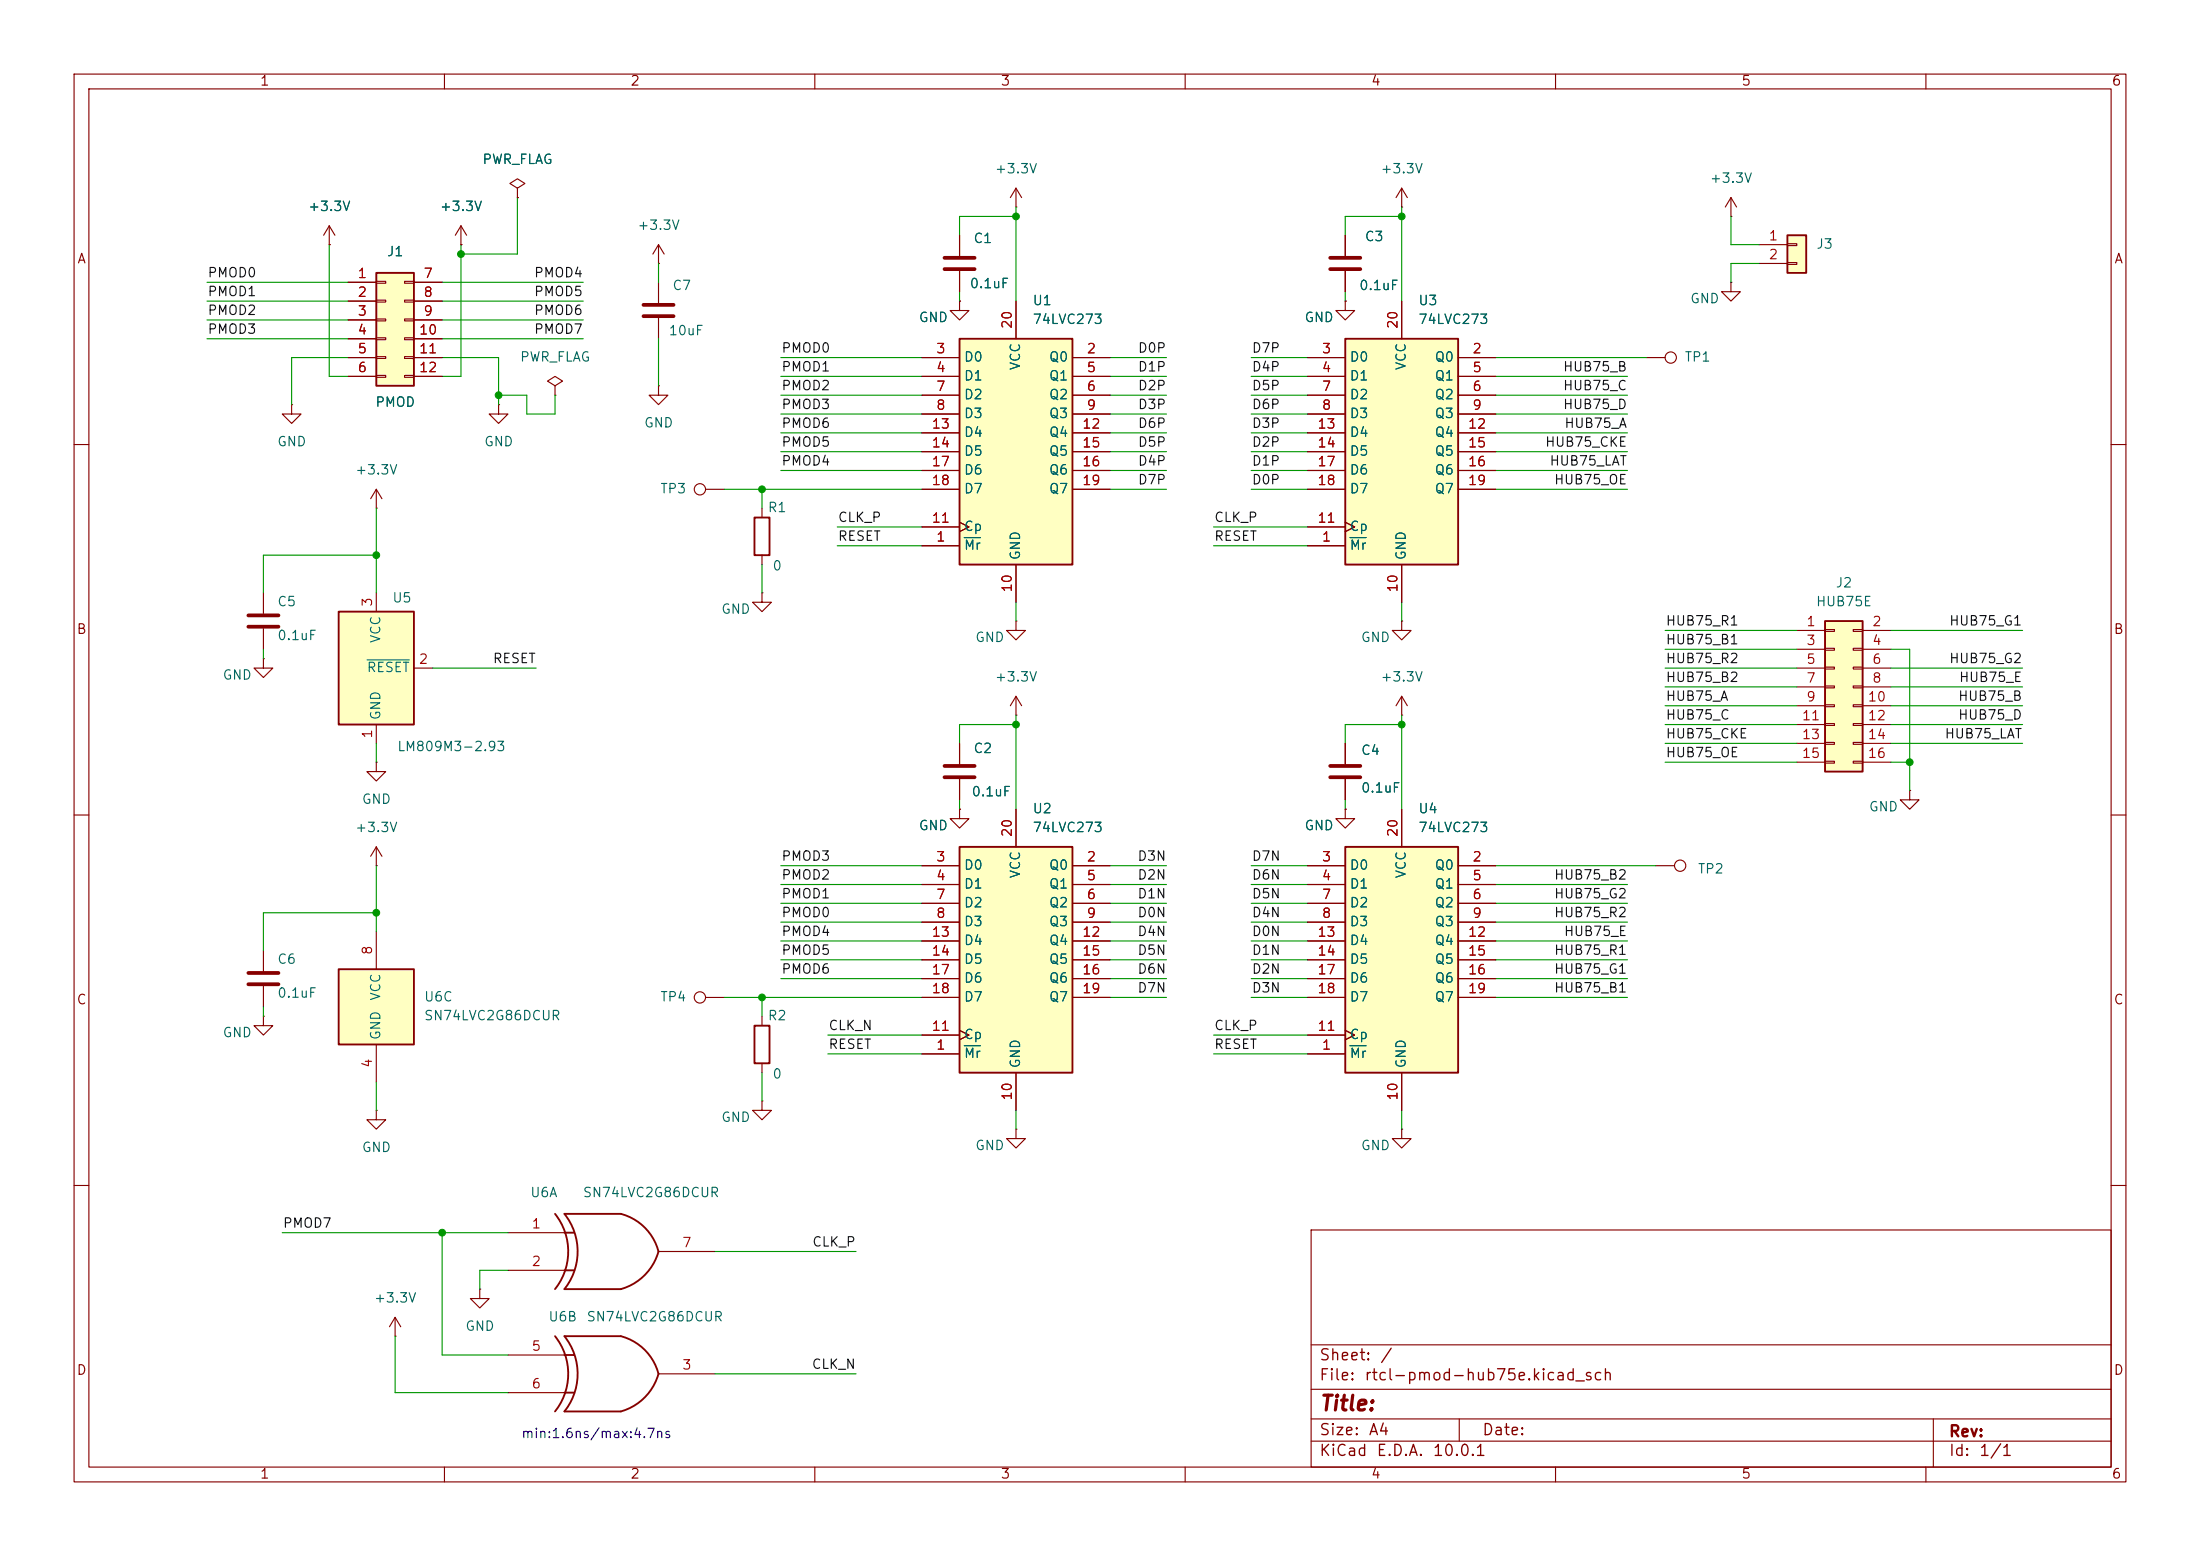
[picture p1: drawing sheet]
<svg xmlns="http://www.w3.org/2000/svg" width="297mm" height="210mm" viewBox="0 0 297 210" stroke-linecap="round" stroke-linejoin="round" font-family="sans-serif">
<g fill="none" stroke="#840000" stroke-width=".15">
<path d="M10 10h277v190h-277zM12 12h273v186h-273zM60 10v2M110 10v2M160 10v2M210 10v2M260 10v2M44.4 33h.1M44.4 30.5l-.7 1.3M44.4 30.5l.8 1.3M44.4 30.5v2.5M62.2 33h.1"/>
<path d="M62.2 30.5l-.7 1.3M62.2 30.5l.8 1.3M62.2 30.5v2.5M67.3 54.6v1.3h-1.3l1.3 1.3 1.3-1.3h-1.3M67.3 54.6h.1M129.5 40.6v1.3h-1.2l1.2 1.3 1.3-1.3h-1.3M129.5 40.6h.1M10 60h2M50.8 68.6h.1M50.8 66l-.8 1.3M50.8 66l.8 1.3M50.8 66v2.6"/>
<path d="M285 60h2M10 110h2M285 110h2M35.6 137.2v1.2h-1.3l1.3 1.3 1.2-1.3h-1.2M35.6 137.2h.1M35.6 128.3v2.8M35.6 133.1v2.8M10 160h2M177 166h108v32h-108zM285 160h2M60 198v2M110 198v2"/>
<path d="M160 198v2M177 194.5h108M177 191.5h108M177 187.5h108M177 181.5h108M197 191.5v3M210 198v2M260 198v2M261 191.5v6.5"/>
</g>
<path d="M33.5 131.3h4.1M33.5 132.8h4.1" fill="none" stroke="#840000" stroke-width=".51"/>
<path d="M50.8 36.8h5.1v15.3h-5.1z" fill="#ffffc2"/>
<path d="M50.8 36.8h5.1v15.3h-5.1zM101.9 69.9h2v5h-2z" fill="none" stroke="#840000" stroke-width=".25"/>
<g fill="none" stroke="#840000" stroke-width=".15">
<path d="M47 38.1h3.8M50.8 38h1.3v.2h-1.3zM54.6 38h1.3v.2h-1.3zM55.9 38.1h3.8M69.8 25.4l1.1-.6-1.1-.7-1 .7 1 .6v1.3M69.8 26.7h.1M88.9 35.6h.1M88.9 33l-.8 1.3M88.9 33l.8 1.3M88.9 33v2.6M88.9 38.1v2.8M39.4 54.6v1.3h1.2l-1.2 1.3-1.3-1.3h1.3"/>
<path d="M39.4 54.6h.1M47 40.6h3.8M47 43.2h3.8M47 45.7h3.8M47 48.3h3.8M47 50.8h3.8M50.8 40.5h1.3v.3h-1.3zM50.8 43.1h1.3v.2h-1.3zM50.8 45.6h1.3v.2h-1.3zM50.8 48.1h1.3v.3h-1.3zM50.8 50.7h1.3v.2h-1.3zM54.6 40.5h1.3v.3h-1.3z"/>
<path d="M54.6 43.1h1.3v.2h-1.3zM54.6 45.6h1.3v.2h-1.3zM54.6 48.1h1.3v.3h-1.3zM54.6 50.7h1.3v.2h-1.3zM55.9 40.6h3.8M55.9 43.2h3.8M55.9 45.7h3.8M55.9 48.3h3.8M55.9 50.8h3.8M74.9 52.1l1-.7-1-.6-1 .6 1 .7v1.2M74.9 53.3h.1M88.9 52.1v1.2h-1.3l1.3 1.3 1.3-1.3h-1.3"/>
<path d="M88.9 52.1h.1M88.9 42.9v2.8M95.2 66h2.6M102.9 68.6v1.3M102.9 74.9v1.3M35.6 88.9v1.3h-1.3l1.3 1.2 1.2-1.2h-1.2M35.6 88.9h.1M35.6 80v2.8M35.6 84.8v2.8M102.9 80v1.3h-1.3l1.3 1.3 1.2-1.3h-1.2M102.9 80h.1M50.8 116.8h.1"/>
<path d="M50.8 102.9v1.2h-1.3l1.3 1.3 1.3-1.3h-1.3M50.8 102.9h.1M50.8 114.3l-.8 1.3M50.8 114.3l.8 1.3M50.8 114.3v2.5M129.5 109.2v1.3h-1.2l1.2 1.3 1.3-1.3h-1.3M129.5 109.2h.1M95.2 134.6h2.6M50.8 149.9v1.2h-1.3l1.3 1.3 1.3-1.3h-1.3M50.8 149.9h.1M53.3 177.8l-.7 1.3M53.3 177.8l.8 1.3"/>
<path d="M53.3 177.8v2.5M64.8 174v1.3h-1.3l1.3 1.2 1.2-1.2h-1.2M64.8 174h.1M53.3 180.3h.1"/>
<circle cx="94.5" cy="66" r=".76"/>
<circle cx="94.5" cy="134.6" r=".76"/>
</g>
<path d="M86.9 41.1h4M86.9 42.7h4M33.5 83.1h4.1M33.5 84.6h4.1" fill="none" stroke="#840000" stroke-width=".51"/>
<g fill="#ffffc2">
<path d="M76.2 166.4h1.3z"/>
<path d="M76.2 171.5h1.3z"/>
</g>
<path d="M76.2 163.8h7.6M76.2 174h7.6" fill="none" stroke="#ffffc2" stroke-width=".14"/>
<path d="M74.9 163.8a8.1 8.1 0 0 1 0 10.2M76.2 163.8h7.6a7.1 7.1 0 0 1 5.1 5.1 7.4 7.4 0 0 1-5.1 5.1h-7.6a8.1 8.1 0 0 0 0-10.2zM76.2 166.4h1.3M76.2 171.5h1.3" fill="none" stroke="#840000" stroke-width=".25"/>
<path d="M102.9 148.6v1.3h-1.3l1.3 1.2 1.2-1.2h-1.2M102.9 148.6h.1M68.6 166.4h7.6M68.6 171.5h7.6M88.9 168.9h7.6" fill="none" stroke="#840000" stroke-width=".15"/>
<path d="M45.7 130.8h10.2v10.2h-10.2z" fill="#ffffc2"/>
<path d="M45.7 130.8h10.2v10.2h-10.2z" fill="none" stroke="#840000" stroke-width=".25"/>
<path d="M50.8 125.7v5.1M50.8 141v5.1" fill="none" stroke="#840000" stroke-width=".15"/>
<path d="M45.7 82.6h10.2v15.2h-10.2z" fill="#ffffc2"/>
<path d="M45.7 82.6h10.2v15.2h-10.2z" fill="none" stroke="#840000" stroke-width=".25"/>
<path d="M50.8 80v2.6M50.8 97.8v2.5M55.9 90.2h2.5" fill="none" stroke="#840000" stroke-width=".15"/>
<path d="M49.6 89.1h5.6" fill="none" stroke="#006464" stroke-width=".15"/>
<g fill="#ffffc2">
<path d="M76.2 182.9h1.3z"/>
<path d="M76.2 188h1.3z"/>
</g>
<path d="M76.2 180.3h7.6M76.2 190.5h7.6" fill="none" stroke="#ffffc2" stroke-width=".14"/>
<path d="M101.9 138.4h2v5.1h-2zM74.9 180.3a8.1 8.1 0 0 1 0 10.2M76.2 180.3h7.6a7.1 7.1 0 0 1 5.1 5.1 7.4 7.4 0 0 1-5.1 5.1h-7.6a8.1 8.1 0 0 0 0-10.2zM76.2 182.9h1.3M76.2 188h1.3" fill="none" stroke="#840000" stroke-width=".25"/>
<path d="M233.7 38.1v1.3h-1.3l1.3 1.2 1.2-1.2h-1.2M233.7 38.1h.1M233.7 29.2h.1M233.7 26.7l-.8 1.2M233.7 26.7l.7 1.2M233.7 26.7v2.5M102.9 137.2v1.2M102.9 143.5v1.3M68.6 182.9h7.6M68.6 188h7.6M88.9 185.4h7.6" fill="none" stroke="#840000" stroke-width=".15"/>
<path d="M241.3 31.8h2.5v5h-2.5z" fill="#ffffc2"/>
<path d="M241.3 31.8h2.5v5h-2.5z" fill="none" stroke="#840000" stroke-width=".25"/>
<g fill="none" stroke="#840000" stroke-width=".15">
<path d="M189.2 27.9h.1M189.2 25.4l-.7 1.3M189.2 25.4l.8 1.3M189.2 25.4v2.5M237.5 33h3.8M237.5 35.6h3.8M241.3 32.9h1.3v.2h-1.3zM241.3 35.4h1.3v.3h-1.3zM222.2 48.3h2.6M189.2 96.5h.1M189.2 83.8v1.3h-1.2l1.2 1.3 1.3-1.3h-1.3M189.2 83.8h.1"/>
<path d="M189.2 94v2.5M189.2 94l-.7 1.3M189.2 94l.8 1.3"/>
<circle cx="225.6" cy="48.3" r=".76"/>
</g>
<path d="M181.6 45.7h15.2v30.5h-15.2z" fill="#ffffc2"/>
<path d="M181.6 45.7h15.2v30.5h-15.2z" fill="none" stroke="#840000" stroke-width=".25"/>
<g fill="none" stroke="#840000" stroke-width=".15">
<path d="M176.5 48.3h5.1M176.5 50.8h5.1M176.5 53.3h5.1M176.5 55.9h5.1M176.5 58.4h5.1M189.2 40.6v5.1M196.8 48.3h5.1M196.8 50.8h5.1M196.8 53.3h5.1M196.8 55.9h5.1M196.8 58.4h5.1M176.5 73.7h5.1"/>
<path d="M176.5 71.1h5.1M176.5 61h5.1M176.5 63.5h5.1M176.5 66h5.1M181.6 70.5l1.3 .6-1.3 .7M189.2 76.2v5.1M196.8 61h5.1M196.8 63.5h5.1M196.8 66h5.1M137.2 83.8v1.3h-1.3l1.3 1.3 1.2-1.3h-1.2M137.2 83.8h.1"/>
</g>
<path d="M182.2 72.6h2.2" fill="none" stroke="#006464" stroke-width=".15"/>
<path d="M129.5 45.7h15.3v30.5h-15.3z" fill="#ffffc2"/>
<path d="M129.5 45.7h15.3v30.5h-15.3z" fill="none" stroke="#840000" stroke-width=".25"/>
<g fill="none" stroke="#840000" stroke-width=".15">
<path d="M129.5 31.8v2.7M129.5 36.6v2.8M137.2 27.9h.1M137.2 25.4v2.5M137.2 25.4l-.8 1.3M137.2 25.4l.7 1.3M124.5 48.3h5M124.5 50.8h5M124.5 53.3h5M124.5 55.9h5M124.5 58.4h5M137.2 40.6v5.1"/>
<path d="M144.8 48.3h5.1M144.8 50.8h5.1M144.8 53.3h5.1M144.8 55.9h5.1M144.8 58.4h5.1M124.5 73.7h5M124.5 71.1h5M124.5 61h5M124.5 63.5h5M124.5 66h5M129.5 70.5l1.3 .6-1.3 .7M137.2 76.2v5.1"/>
<path d="M144.8 61h5.1M144.8 63.5h5.1M144.8 66h5.1"/>
</g>
<path d="M130.2 72.6h2.2" fill="none" stroke="#006464" stroke-width=".15"/>
<path d="M127.5 34.8h4.1M127.5 36.3h4.1" fill="none" stroke="#840000" stroke-width=".51"/>
<path d="M129.5 114.3h15.3v30.5h-15.3z" fill="#ffffc2"/>
<path d="M129.5 114.3h15.3v30.5h-15.3z" fill="none" stroke="#840000" stroke-width=".25"/>
<g fill="none" stroke="#840000" stroke-width=".15">
<path d="M181.6 31.8v2.7M181.6 36.6v2.8M181.6 40.6v1.3h-1.3l1.3 1.3 1.3-1.3h-1.3M181.6 40.6h.1M124.5 116.8h5M124.5 119.4h5M137.2 109.2v5.1M144.8 116.8h5.1M144.8 119.4h5.1M257.8 106.7v1.3h-1.3l1.3 1.2 1.3-1.2h-1.3M257.8 106.7h.1M124.5 121.9h5"/>
<path d="M124.5 124.5h5M124.5 139.7h5M124.5 127h5M124.5 129.5h5M124.5 132.1h5M124.5 134.6h5M129.5 139.1l1.3 .6-1.3 .6M144.8 121.9h5.1M144.8 124.5h5.1M144.8 127h5.1M144.8 129.5h5.1M144.8 132.1h5.1"/>
<path d="M144.8 134.6h5.1M124.5 142.2h5M137.2 152.4v1.3h-1.3l1.3 1.2 1.2-1.2h-1.2M137.2 152.4h.1M137.2 144.8v5.1"/>
</g>
<path d="M130.2 141.1h2.2" fill="none" stroke="#006464" stroke-width=".15"/>
<path d="M179.6 34.8h4M179.6 36.3h4" fill="none" stroke="#840000" stroke-width=".51"/>
<path d="M246.4 83.8h5.1v20.3h-5.1z" fill="#ffffc2"/>
<path d="M246.4 83.8h5.1v20.3h-5.1z" fill="none" stroke="#840000" stroke-width=".25"/>
<g fill="none" stroke="#840000" stroke-width=".15">
<path d="M242.6 85.1h3.8M242.6 87.6h3.8M242.6 90.2h3.8M242.6 92.7h3.8M242.6 95.3h3.8M242.6 97.8h3.8M246.4 85h1.2v.2h-1.2zM246.4 87.5h1.2v.3h-1.2zM246.4 90h1.2v.3h-1.2zM246.4 92.6h1.2v.2h-1.2zM246.4 95.1h1.2v.3h-1.2zM246.4 97.7h1.2v.2h-1.2z"/>
<path d="M250.2 85h1.3v.2h-1.3zM250.2 87.5h1.3v.3h-1.3zM250.2 90h1.3v.3h-1.3zM250.2 92.6h1.3v.2h-1.3zM250.2 95.1h1.3v.3h-1.3zM250.2 97.7h1.3v.2h-1.3zM251.5 85.1h3.8M251.5 87.6h3.8M251.5 90.2h3.8M251.5 92.7h3.8M251.5 95.3h3.8M251.5 97.8h3.8"/>
<path d="M181.6 100.3v2.8M181.6 105.2v2.8M223.5 116.8h2.6M242.6 100.3h3.8M242.6 102.9h3.8M246.4 100.2h1.2v.3h-1.2zM246.4 102.7h1.2v.3h-1.2zM250.2 100.2h1.3v.3h-1.3zM250.2 102.7h1.3v.3h-1.3zM251.5 100.3h3.8M251.5 102.9h3.8M189.2 152.4v1.3h-1.2l1.2 1.2 1.3-1.2h-1.3"/>
<path d="M189.2 152.4h.1"/>
<circle cx="226.8" cy="116.8" r=".76"/>
</g>
<path d="M179.6 103.4h4M179.6 104.9h4" fill="none" stroke="#840000" stroke-width=".51"/>
<path d="M181.6 114.3h15.2v30.5h-15.2z" fill="#ffffc2"/>
<path d="M181.6 114.3h15.2v30.5h-15.2z" fill="none" stroke="#840000" stroke-width=".25"/>
<g fill="none" stroke="#840000" stroke-width=".15">
<path d="M44.4 33h.1M47 38.1h3.8M55.9 38.1h3.8M62.2 33h.1M69.8 26.7h.1M129.5 31.8v2.7M129.5 36.6v2.8M181.6 31.8v2.7M181.6 36.6v2.8M47 40.6h3.8M47 43.2h3.8M47 45.7h3.8"/>
<path d="M47 48.3h3.8M47 50.8h3.8M55.9 40.6h3.8M55.9 43.2h3.8M55.9 45.7h3.8M55.9 48.3h3.8M55.9 50.8h3.8M124.5 48.3h5M124.5 50.8h5M124.5 53.3h5M124.5 55.9h5M124.5 58.4h5"/>
<path d="M129.5 40.6h.1M137.2 40.6v5.1M144.8 48.3h5.1M144.8 50.8h5.1M144.8 53.3h5.1M144.8 55.9h5.1M144.8 58.4h5.1M176.5 48.3h5.1M176.5 50.8h5.1M176.5 53.3h5.1M176.5 55.9h5.1M176.5 58.4h5.1"/>
<path d="M181.6 40.6h.1M189.2 40.6v5.1M196.8 48.3h5.1M196.8 50.8h5.1M196.8 53.3h5.1M196.8 55.9h5.1M196.8 58.4h5.1M124.5 73.7h5M124.5 71.1h5M124.5 61h5M124.5 63.5h5M124.5 66h5"/>
<path d="M129.5 70.5l1.3 .6-1.3 .7M137.2 76.2v5.1M144.8 61h5.1M144.8 63.5h5.1M144.8 66h5.1M176.5 73.7h5.1M176.5 71.1h5.1M176.5 61h5.1M176.5 63.5h5.1M176.5 66h5.1M181.6 70.5l1.3 .6-1.3 .7M189.2 76.2v5.1"/>
<path d="M196.8 61h5.1M196.8 63.5h5.1M196.8 66h5.1M137.2 96.5h.1M137.2 94l-.8 1.3M137.2 94l.7 1.3M137.2 94v2.5M124.5 116.8h5M124.5 119.4h5M129.5 109.2h.1M129.5 100.3v2.8M129.5 105.2v2.8"/>
<path d="M137.2 109.2v5.1M144.8 116.8h5.1M144.8 119.4h5.1M176.5 116.8h5.1M176.5 119.4h5.1M181.6 109.2v1.3h-1.3l1.3 1.3 1.3-1.3h-1.3M181.6 109.2h.1M181.6 100.3v2.8M181.6 105.2v2.8M189.2 109.2v5.1M196.8 116.8h5.1M196.8 119.4h5.1"/>
<path d="M124.5 121.9h5M124.5 124.5h5M124.5 139.7h5M124.5 127h5M124.5 129.5h5M124.5 132.1h5M124.5 134.6h5M129.5 139.1l1.3 .6-1.3 .6M144.8 121.9h5.1M144.8 124.5h5.1M144.8 127h5.1M144.8 129.5h5.1"/>
<path d="M144.8 132.1h5.1M144.8 134.6h5.1M176.5 121.9h5.1M176.5 124.5h5.1M176.5 139.7h5.1M176.5 127h5.1M176.5 129.5h5.1M176.5 132.1h5.1M176.5 134.6h5.1M181.6 139.1l1.3 .6-1.3 .6M196.8 121.9h5.1M196.8 124.5h5.1"/>
<path d="M196.8 127h5.1M196.8 129.5h5.1M196.8 132.1h5.1M196.8 134.6h5.1M124.5 142.2h5M137.2 144.8v5.1M176.5 142.2h5.1M189.2 144.8v5.1"/>
</g>
<path d="M130.2 72.6h2.2M182.2 72.6h2.2M130.2 141.1h2.2M182.2 141.1h2.2" fill="none" stroke="#006464" stroke-width=".15"/>
<path d="M127.5 103.4h4.1M127.5 104.9h4.1" fill="none" stroke="#840000" stroke-width=".51"/>
<g fill="none" stroke="#009600" stroke-width=".15">
<path d="M27.9 38.1h19.1M44.4 33v17.8h2.6M59.7 38.1h19M62.2 33v17.8h-2.5M69.8 26.7v7.6h-7.6M88.9 35.6v2.5M129.5 39.4v1.2M137.2 27.9v12.7M137.2 29.2h-7.7v2.6M181.6 39.4v1.2M189.2 27.9v12.7M189.2 29.2h-7.6v2.6"/>
<path d="M233.7 29.2v3.8h3.8M237.5 35.6h-3.8v2.5M27.9 43.2h19.1M27.9 40.6h19.1M27.9 45.7h19.1M47 48.3h-7.6v6.3M59.7 48.3h7.6v6.3M59.7 43.2h19M59.7 40.6h19M59.7 45.7h19M67.3 53.3h3.8v2.6h3.8v-2.6M88.9 45.7v6.4"/>
<path d="M105.4 55.9h19.1M105.4 50.8h19.1M105.4 53.3h19.1M105.4 58.4h19.1M105.4 48.3h19.1M149.9 55.9h7.6M149.9 50.8h7.6M149.9 53.3h7.6M149.9 58.4h7.6M149.9 48.3h7.6M168.9 55.9h7.6M168.9 50.8h7.6"/>
<path d="M168.9 53.3h7.6M168.9 58.4h7.6M168.9 48.3h7.6M201.9 55.9h17.8M201.9 50.8h17.8M201.9 53.3h17.8M201.9 58.4h17.8M201.9 48.3h20.3M50.8 74.9h-15.2v5.1M50.8 68.6v11.4M97.8 66h26.7M102.9 66v2.6"/>
<path d="M102.9 76.2v3.8M105.4 63.5h19.1M105.4 61h19.1M113 71.1h11.5M113 73.7h11.5M149.9 66h7.6M149.9 63.5h7.6M149.9 61h7.6M163.8 71.1h12.7M163.8 73.7h12.7M168.9 66h7.6M168.9 63.5h7.6"/>
<path d="M168.9 61h7.6M201.9 66h17.8M201.9 63.5h17.8M201.9 61h17.8M35.6 87.6v1.3M58.4 90.2h14M137.2 81.3v2.5M137.2 96.5v12.7M137.2 97.8h-7.7v2.5M189.2 81.3v2.5M189.2 96.5v12.7M189.2 97.8h-7.6v2.5"/>
<path d="M224.8 97.8h17.8M224.8 90.2h17.8M224.8 87.6h17.8M224.8 85.1h17.8M224.8 92.7h17.8M224.8 95.3h17.8M255.3 97.8h17.7M255.3 90.2h17.7M255.3 87.6h2.5v19.1M255.3 85.1h17.7M255.3 92.7h17.7M255.3 95.3h17.7"/>
<path d="M50.8 100.3v2.6M50.8 116.8v8.9M105.4 119.4h19.1M105.4 116.8h19.1M129.5 108v1.2M149.9 119.4h7.6M149.9 116.8h7.6M168.9 119.4h7.6M168.9 116.8h7.6M181.6 108v1.2M201.9 119.4h17.8M201.9 116.8h21.6"/>
<path d="M224.8 102.9h17.8M224.8 100.3h17.8M255.3 102.9h2.5M255.3 100.3h17.7M35.6 135.9v1.3M50.8 123.2h-15.2v5.1M97.8 134.6h26.7M102.9 134.6v2.6M105.4 121.9h19.1M105.4 124.5h19.1M105.4 127h19.1M105.4 129.5h19.1"/>
<path d="M105.4 132.1h19.1M111.8 139.7h12.7M149.9 121.9h7.6M149.9 124.5h7.6M149.9 127h7.6M149.9 129.5h7.6M149.9 134.6h7.6M149.9 132.1h7.6M163.8 139.7h12.7M168.9 121.9h7.6M168.9 124.5h7.6M168.9 127h7.6"/>
<path d="M168.9 129.5h7.6M168.9 134.6h7.6M168.9 132.1h7.6M201.9 121.9h17.8M201.9 124.5h17.8M201.9 127h17.8M201.9 129.5h17.8M201.9 134.6h17.8M201.9 132.1h17.8M50.8 146.1v3.8M102.9 144.8v3.8M111.8 142.2h12.7"/>
<path d="M137.2 149.9v2.5M163.8 142.2h12.7M189.2 149.9v2.5M38.1 166.4h30.5M59.7 166.4v16.5h8.9M68.6 171.5h-3.8v2.5M96.5 168.9h19.1M53.3 180.3v7.7h15.3M96.5 185.4h19.1"/>
</g>
<g fill="#009600" stroke="#009600" stroke-width=".14">
<circle cx="137.2" cy="29.2" r=".46"/>
<circle cx="102.9" cy="66" r=".46"/>
<circle cx="102.9" cy="134.6" r=".46"/>
<circle cx="50.8" cy="74.9" r=".46"/>
<circle cx="67.3" cy="53.3" r=".46"/>
<circle cx="50.8" cy="123.2" r=".46"/>
<circle cx="59.7" cy="166.4" r=".46"/>
<circle cx="62.2" cy="34.3" r=".46"/>
<circle cx="189.2" cy="29.2" r=".46"/>
<circle cx="189.2" cy="97.8" r=".46"/>
<circle cx="257.8" cy="102.9" r=".46"/>
<circle cx="137.2" cy="97.8" r=".46"/>
</g>
<text font-size="2" fill="#840000" x="178" y="190.9">Title:</text>
<g font-size="1.5" fill="#840000">
<text x="178" y="184">Sheet:</text>
<text x="186.2" y="184">/</text>
<text x="178" y="186.7">File:</text>
<text x="184.1" y="186.7">rtcl-pmod-hub75e.kicad_sch</text>
<text x="178" y="196.9">KiCad</text>
<text x="178" y="194.1">Size:</text>
<text x="184.7" y="194.1">A4</text>
<text x="185.7" y="196.9">E.D.A.</text>
<text x="193.3" y="196.9">10.0.1</text>
<text x="200" y="194.1">Date:</text>
<text x="263" y="194.3">Rev:</text>
<text x="263" y="196.9">Id:</text>
<text x="267.1" y="196.9">1/1</text>
</g>
<g font-size="1.3" fill="#840000">
<text x="35" y="11.9">1</text>
<text x="85" y="11.9">2</text>
<text x="135" y="11.9">3</text>
<text x="185" y="11.9">4</text>
<text x="235" y="11.9">5</text>
<text x="285" y="11.9">6</text>
<text x="10.3" y="35.9">A</text>
<text x="285.3" y="35.9">A</text>
<text x="10.3" y="85.9">B</text>
<text x="285.3" y="85.9">B</text>
<text x="10.3" y="135.9">C</text>
<text x="285.3" y="135.9">C</text>
<text x="10.3" y="185.9">D</text>
<text x="285.3" y="185.9">D</text>
<text x="35" y="199.9">1</text>
<text x="85" y="199.9">2</text>
<text x="135" y="199.9">3</text>
<text x="185" y="199.9">4</text>
<text x="235" y="199.9">5</text>
<text x="285" y="199.9">6</text>
</g>
<g font-size="1.3" fill="#006464">
<text x="65" y="22.5">PWR_FLAG</text>
<text x="134.2" y="23.7">+3.3V</text>
<text x="186.3" y="23.7">+3.3V</text>
<text x="41.5" y="28.8">+3.3V</text>
<text x="59.3" y="28.8">+3.3V</text>
<text x="230.7" y="25">+3.3V</text>
<text x="52.1" y="34.9">J1</text>
<text x="86" y="31.3">+3.3V</text>
<text x="131.3" y="33.1">C1</text>
<text x="184.2" y="32.9">C3</text>
<text x="245.1" y="33.9">J3</text>
<text x="90.7" y="39.5">C7</text>
<text x="130.8" y="39.2">0.1uF</text>
<text x="139.3" y="41.5">U1</text>
<text x="183.4" y="39.5">0.1uF</text>
<text x="191.4" y="41.5">U3</text>
<text x="228.1" y="41.2">GND</text>
<text x="90.2" y="45.6">10uF</text>
<text x="123.9" y="43.8">GND</text>
<text x="139.3" y="44">74LVC273</text>
<text x="176" y="43.8">GND</text>
<text x="191.4" y="44">74LVC273</text>
<text x="70.1" y="49.1">PWR_FLAG</text>
<text x="130" y="49.1">D0</text>
<text x="130" y="51.7">D1</text>
<text x="138" y="50.1" transform="rotate(-90 138 50.1)">VCC</text>
<text x="141.5" y="49.1">Q0</text>
<text x="141.5" y="51.7">Q1</text>
<text x="182.1" y="49.1">D0</text>
<text x="182.1" y="51.7">D1</text>
<text x="190.1" y="50.1" transform="rotate(-90 190.1 50.1)">VCC</text>
<text x="193.6" y="49.1">Q0</text>
<text x="193.6" y="51.7">Q1</text>
<text x="227.3" y="49.1">TP1</text>
<text x="50.6" y="55.2">PMOD</text>
<text x="86.9" y="58">GND</text>
<text x="130" y="54.2">D2</text>
<text x="130" y="56.7">D3</text>
<text x="130" y="59.3">D4</text>
<text x="141.5" y="54.2">Q2</text>
<text x="141.5" y="56.7">Q3</text>
<text x="141.5" y="59.3">Q4</text>
<text x="182.1" y="54.2">D2</text>
<text x="182.1" y="56.7">D3</text>
<text x="182.1" y="59.3">D4</text>
<text x="193.6" y="54.2">Q2</text>
<text x="193.6" y="56.7">Q3</text>
<text x="193.6" y="59.3">Q4</text>
<text x="37.3" y="60.6">GND</text>
<text x="47.9" y="64.4">+3.3V</text>
<text x="65.3" y="60.6">GND</text>
<text x="130" y="61.8">D5</text>
<text x="130" y="64.4">D6</text>
<text x="141.5" y="61.8">Q5</text>
<text x="141.5" y="64.4">Q6</text>
<text x="182.1" y="61.8">D5</text>
<text x="182.1" y="64.4">D6</text>
<text x="193.6" y="61.8">Q5</text>
<text x="193.6" y="64.4">Q6</text>
<text x="89" y="66.9">TP3</text>
<text x="103.6" y="69.4">R1</text>
<text x="130" y="72">Cp</text>
<text x="130" y="66.9">D7</text>
<text x="141.5" y="66.9">Q7</text>
<text x="182.1" y="72">Cp</text>
<text x="182.1" y="66.9">D7</text>
<text x="193.6" y="66.9">Q7</text>
<text x="104.2" y="77.3">0</text>
<text x="130" y="74.5">Mr</text>
<text x="138" y="75.7" transform="rotate(-90 138 75.7)">GND</text>
<text x="182.1" y="74.5">Mr</text>
<text x="190.1" y="75.7" transform="rotate(-90 190.1 75.7)">GND</text>
<text x="37.3" y="82.1">C5</text>
<text x="52.9" y="81.6">U5</text>
<text x="97.3" y="83.2">GND</text>
<text x="245.1" y="82.1">HUB75E</text>
<text x="247.7" y="79.6">J2</text>
<text x="37.3" y="86.7">0.1uF</text>
<text x="51.7" y="86.9" transform="rotate(-90 51.7 86.9)">VCC</text>
<text x="131.6" y="87">GND</text>
<text x="183.6" y="87">GND</text>
<text x="30" y="92">GND</text>
<text x="49.4" y="91">RESET</text>
<text x="134.2" y="92.3">+3.3V</text>
<text x="186.3" y="92.3">+3.3V</text>
<text x="51.7" y="97.3" transform="rotate(-90 51.7 97.3)">GND</text>
<text x="53.5" y="101.7">LM809M3-2.93</text>
<text x="131.3" y="102">C2</text>
<text x="131.1" y="107.8">0.1uF</text>
<text x="183.7" y="102.2">C4</text>
<text x="183.7" y="107.3">0.1uF</text>
<text x="47.9" y="112.6">+3.3V</text>
<text x="48.8" y="108.8">GND</text>
<text x="123.9" y="112.4">GND</text>
<text x="139.3" y="110.1">U2</text>
<text x="139.3" y="112.6">74LVC273</text>
<text x="176" y="112.4">GND</text>
<text x="191.4" y="110.1">U4</text>
<text x="191.4" y="112.6">74LVC273</text>
<text x="252.2" y="109.8">GND</text>
<text x="130" y="117.7">D0</text>
<text x="138" y="118.6" transform="rotate(-90 138 118.6)">VCC</text>
<text x="141.5" y="117.7">Q0</text>
<text x="182.1" y="117.7">D0</text>
<text x="190.1" y="118.6" transform="rotate(-90 190.1 118.6)">VCC</text>
<text x="193.6" y="117.7">Q0</text>
<text x="229.1" y="118.2">TP2</text>
<text x="130" y="120.2">D1</text>
<text x="130" y="122.8">D2</text>
<text x="130" y="125.3">D3</text>
<text x="141.5" y="120.2">Q1</text>
<text x="141.5" y="122.8">Q2</text>
<text x="141.5" y="125.3">Q3</text>
<text x="182.1" y="120.2">D1</text>
<text x="182.1" y="122.8">D2</text>
<text x="182.1" y="125.3">D3</text>
<text x="193.6" y="120.2">Q1</text>
<text x="193.6" y="122.8">Q2</text>
<text x="193.6" y="125.3">Q3</text>
<text x="37.3" y="130.4">C6</text>
<text x="130" y="127.9">D4</text>
<text x="130" y="130.4">D5</text>
<text x="141.5" y="127.9">Q4</text>
<text x="141.5" y="130.4">Q5</text>
<text x="182.1" y="127.9">D4</text>
<text x="182.1" y="130.4">D5</text>
<text x="193.6" y="127.9">Q4</text>
<text x="193.6" y="130.4">Q5</text>
<text x="37.3" y="135">0.1uF</text>
<text x="51.7" y="135.1" transform="rotate(-90 51.7 135.1)">VCC</text>
<text x="57.2" y="135.5">U6C</text>
<text x="89" y="135.5">TP4</text>
<text x="130" y="132.9">D6</text>
<text x="130" y="135.5">D7</text>
<text x="141.5" y="132.9">Q6</text>
<text x="141.5" y="135.5">Q7</text>
<text x="182.1" y="132.9">D6</text>
<text x="182.1" y="135.5">D7</text>
<text x="193.6" y="132.9">Q6</text>
<text x="193.6" y="135.5">Q7</text>
<text x="30" y="140.3">GND</text>
<text x="51.7" y="140.5" transform="rotate(-90 51.7 140.5)">GND</text>
<text x="57.2" y="138">SN74LVC2G86DCUR</text>
<text x="103.6" y="138">R2</text>
<text x="130" y="143.1">Mr</text>
<text x="130" y="140.6">Cp</text>
<text x="182.1" y="143.1">Mr</text>
<text x="182.1" y="140.6">Cp</text>
<text x="104.2" y="145.9">0</text>
<text x="138" y="144.3" transform="rotate(-90 138 144.3)">GND</text>
<text x="190.1" y="144.3" transform="rotate(-90 190.1 144.3)">GND</text>
<text x="48.8" y="155.8">GND</text>
<text x="97.3" y="151.7">GND</text>
<text x="131.6" y="155.5">GND</text>
<text x="183.6" y="155.5">GND</text>
<text x="71.5" y="161.9">U6A</text>
<text x="78.6" y="161.9">SN74LVC2G86DCUR</text>
<text x="50.4" y="176.1">+3.3V</text>
<text x="62.7" y="179.9">GND</text>
<text x="73.9" y="178.7">U6B</text>
<text x="79.1" y="178.7">SN74LVC2G86DCUR</text>
</g>
<g font-size="1.3" fill="#a90000">
<text x="238.7" y="32.8">1</text>
<text x="238.7" y="35.3">2</text>
<text x="48.2" y="37.8">1</text>
<text x="48.2" y="40.4">2</text>
<text x="57.1" y="37.8">7</text>
<text x="57.1" y="40.4">8</text>
<text x="48.2" y="42.9">3</text>
<text x="48.2" y="45.5">4</text>
<text x="56.5" y="45.5">10</text>
<text x="57.1" y="42.9">9</text>
<text x="136.9" y="44.5" transform="rotate(-90 136.9 44.5)">20</text>
<text x="189" y="44.5" transform="rotate(-90 189 44.5)">20</text>
<text x="48.2" y="48">5</text>
<text x="48.2" y="50.5">6</text>
<text x="56.5" y="48">11</text>
<text x="56.5" y="50.5">12</text>
<text x="126.3" y="48">3</text>
<text x="126.3" y="50.5">4</text>
<text x="126.3" y="53.1">7</text>
<text x="146.6" y="48">2</text>
<text x="146.6" y="50.5">5</text>
<text x="146.6" y="53.1">6</text>
<text x="178.4" y="48">3</text>
<text x="178.4" y="50.5">4</text>
<text x="178.4" y="53.1">7</text>
<text x="198.7" y="48">2</text>
<text x="198.7" y="50.5">5</text>
<text x="198.7" y="53.1">6</text>
<text x="125.7" y="58.2">13</text>
<text x="126.3" y="55.6">8</text>
<text x="146" y="58.2">12</text>
<text x="146.6" y="55.6">9</text>
<text x="177.8" y="58.2">13</text>
<text x="178.4" y="55.6">8</text>
<text x="198.1" y="58.2">12</text>
<text x="198.7" y="55.6">9</text>
<text x="125.7" y="60.7">14</text>
<text x="125.7" y="63.2">17</text>
<text x="125.7" y="65.8">18</text>
<text x="146" y="60.7">15</text>
<text x="146" y="63.2">16</text>
<text x="146" y="65.8">19</text>
<text x="177.8" y="60.7">14</text>
<text x="177.8" y="63.2">17</text>
<text x="177.8" y="65.8">18</text>
<text x="198.1" y="60.7">15</text>
<text x="198.1" y="63.2">16</text>
<text x="198.1" y="65.8">19</text>
<text x="125.7" y="70.9">11</text>
<text x="177.8" y="70.9">11</text>
<text x="126.3" y="73.4">1</text>
<text x="178.4" y="73.4">1</text>
<text x="50.5" y="82" transform="rotate(-90 50.5 82)">3</text>
<text x="136.9" y="80.1" transform="rotate(-90 136.9 80.1)">10</text>
<text x="189" y="80.1" transform="rotate(-90 189 80.1)">10</text>
<text x="56.4" y="89.9">2</text>
<text x="243.8" y="84.8">1</text>
<text x="243.8" y="87.4">3</text>
<text x="243.8" y="89.9">5</text>
<text x="252.7" y="84.8">2</text>
<text x="252.7" y="87.4">4</text>
<text x="252.7" y="89.9">6</text>
<text x="243.8" y="92.5">7</text>
<text x="243.8" y="95">9</text>
<text x="252.1" y="95">10</text>
<text x="252.7" y="92.5">8</text>
<text x="50.5" y="99.8" transform="rotate(-90 50.5 99.8)">1</text>
<text x="243.2" y="97.5">11</text>
<text x="243.2" y="100.1">13</text>
<text x="252.1" y="97.5">12</text>
<text x="252.1" y="100.1">14</text>
<text x="243.2" y="102.6">15</text>
<text x="252.1" y="102.6">16</text>
<text x="136.9" y="113.1" transform="rotate(-90 136.9 113.1)">20</text>
<text x="189" y="113.1" transform="rotate(-90 189 113.1)">20</text>
<text x="126.3" y="116.6">3</text>
<text x="126.3" y="119.1">4</text>
<text x="146.6" y="116.6">2</text>
<text x="146.6" y="119.1">5</text>
<text x="178.4" y="116.6">3</text>
<text x="178.4" y="119.1">4</text>
<text x="198.7" y="116.6">2</text>
<text x="198.7" y="119.1">5</text>
<text x="126.3" y="121.7">7</text>
<text x="126.3" y="124.2">8</text>
<text x="146.6" y="121.7">6</text>
<text x="146.6" y="124.2">9</text>
<text x="178.4" y="121.7">7</text>
<text x="178.4" y="124.2">8</text>
<text x="198.7" y="121.7">6</text>
<text x="198.7" y="124.2">9</text>
<text x="50.5" y="129" transform="rotate(-90 50.5 129)">8</text>
<text x="125.7" y="126.7">13</text>
<text x="125.7" y="129.3">14</text>
<text x="125.7" y="131.8">17</text>
<text x="146" y="126.7">12</text>
<text x="146" y="129.3">15</text>
<text x="146" y="131.8">16</text>
<text x="177.8" y="126.7">13</text>
<text x="177.8" y="129.3">14</text>
<text x="177.8" y="131.8">17</text>
<text x="198.1" y="126.7">12</text>
<text x="198.1" y="129.3">15</text>
<text x="198.1" y="131.8">16</text>
<text x="125.7" y="134.4">18</text>
<text x="146" y="134.4">19</text>
<text x="177.8" y="134.4">18</text>
<text x="198.1" y="134.4">19</text>
<text x="125.7" y="139.4">11</text>
<text x="126.3" y="142">1</text>
<text x="177.8" y="139.4">11</text>
<text x="178.4" y="142">1</text>
<text x="50.5" y="144.2" transform="rotate(-90 50.5 144.2)">4</text>
<text x="136.9" y="148.6" transform="rotate(-90 136.9 148.6)">10</text>
<text x="189" y="148.6" transform="rotate(-90 189 148.6)">10</text>
<text x="71.7" y="166.1">1</text>
<text x="71.7" y="171.2">2</text>
<text x="92" y="168.7">7</text>
<text x="71.7" y="182.6">5</text>
<text x="92" y="185.2">3</text>
<text x="71.7" y="187.7">6</text>
</g>
<g font-size="1.3" fill="#0f0f0f">
<text x="27.9" y="37.8">PMOD0</text>
<text x="27.9" y="40.3">PMOD1</text>
<text x="72" y="40.3">PMOD5</text>
<text x="72" y="37.8">PMOD4</text>
<text x="27.9" y="45.4">PMOD3</text>
<text x="27.9" y="42.8">PMOD2</text>
<text x="72" y="42.8">PMOD6</text>
<text x="72" y="45.4">PMOD7</text>
<text x="105.4" y="47.9">PMOD0</text>
<text x="153.5" y="47.9">D0P</text>
<text x="168.9" y="47.9">D7P</text>
<text x="105.4" y="53">PMOD2</text>
<text x="105.4" y="50.5">PMOD1</text>
<text x="153.5" y="50.5">D1P</text>
<text x="153.5" y="53">D2P</text>
<text x="168.9" y="50.5">D4P</text>
<text x="168.9" y="53">D5P</text>
<text x="210.9" y="50.5">HUB75_B</text>
<text x="210.9" y="53">HUB75_C</text>
<text x="105.4" y="58.1">PMOD6</text>
<text x="105.4" y="55.5">PMOD3</text>
<text x="153.5" y="58.1">D6P</text>
<text x="153.5" y="55.5">D3P</text>
<text x="168.9" y="55.5">D6P</text>
<text x="168.9" y="58.1">D3P</text>
<text x="210.9" y="55.5">HUB75_D</text>
<text x="211.1" y="58.1">HUB75_A</text>
<text x="105.4" y="60.6">PMOD5</text>
<text x="105.4" y="63.2">PMOD4</text>
<text x="153.5" y="63.2">D4P</text>
<text x="153.5" y="65.7">D7P</text>
<text x="153.5" y="60.6">D5P</text>
<text x="168.9" y="60.6">D2P</text>
<text x="168.9" y="63.2">D1P</text>
<text x="168.9" y="65.7">D0P</text>
<text x="208.5" y="60.6">HUB75_CKE</text>
<text x="209.1" y="63.2">HUB75_LAT</text>
<text x="209.7" y="65.7">HUB75_OE</text>
<text x="113" y="70.8">CLK_P</text>
<text x="163.8" y="70.8">CLK_P</text>
<text x="113" y="73.3">RESET</text>
<text x="163.8" y="73.3">RESET</text>
<text x="66.4" y="89.8">RESET</text>
<text x="224.8" y="84.7">HUB75_R1</text>
<text x="224.8" y="89.8">HUB75_R2</text>
<text x="224.8" y="87.3">HUB75_B1</text>
<text x="263" y="89.8">HUB75_G2</text>
<text x="263" y="84.7">HUB75_G1</text>
<text x="224.8" y="92.4">HUB75_B2</text>
<text x="224.8" y="94.9">HUB75_A</text>
<text x="264.3" y="94.9">HUB75_B</text>
<text x="264.4" y="92.4">HUB75_E</text>
<text x="224.8" y="100">HUB75_CKE</text>
<text x="224.8" y="97.4">HUB75_C</text>
<text x="262.4" y="100">HUB75_LAT</text>
<text x="264.3" y="97.4">HUB75_D</text>
<text x="224.8" y="102.5">HUB75_OE</text>
<text x="105.4" y="119">PMOD2</text>
<text x="105.4" y="116.5">PMOD3</text>
<text x="153.5" y="116.5">D3N</text>
<text x="153.5" y="119">D2N</text>
<text x="168.9" y="119">D6N</text>
<text x="168.9" y="116.5">D7N</text>
<text x="209.7" y="119">HUB75_B2</text>
<text x="105.4" y="121.6">PMOD1</text>
<text x="105.4" y="124.1">PMOD0</text>
<text x="153.5" y="124.1">D0N</text>
<text x="153.5" y="121.6">D1N</text>
<text x="168.9" y="121.6">D5N</text>
<text x="168.9" y="124.1">D4N</text>
<text x="209.7" y="124.1">HUB75_R2</text>
<text x="209.7" y="121.6">HUB75_G2</text>
<text x="105.4" y="131.7">PMOD6</text>
<text x="105.4" y="126.7">PMOD4</text>
<text x="105.4" y="129.2">PMOD5</text>
<text x="153.5" y="126.7">D4N</text>
<text x="153.5" y="129.2">D5N</text>
<text x="153.5" y="131.7">D6N</text>
<text x="168.9" y="126.7">D0N</text>
<text x="168.9" y="131.7">D2N</text>
<text x="168.9" y="129.2">D1N</text>
<text x="209.7" y="131.7">HUB75_G1</text>
<text x="209.7" y="129.2">HUB75_R1</text>
<text x="211" y="126.7">HUB75_E</text>
<text x="153.5" y="134.3">D7N</text>
<text x="168.9" y="134.3">D3N</text>
<text x="209.7" y="134.3">HUB75_B1</text>
<text x="111.8" y="139.4">CLK_N</text>
<text x="111.8" y="141.9">RESET</text>
<text x="163.8" y="141.9">RESET</text>
<text x="163.8" y="139.4">CLK_P</text>
<text x="38.1" y="166">PMOD7</text>
<text x="109.6" y="168.6">CLK_P</text>
<text x="109.5" y="185.1">CLK_N</text>
</g>
<text font-size="1.3" fill="#0000c2" x="70.3" y="194.4">min:1.6ns/max:4.7ns</text>
</svg>
